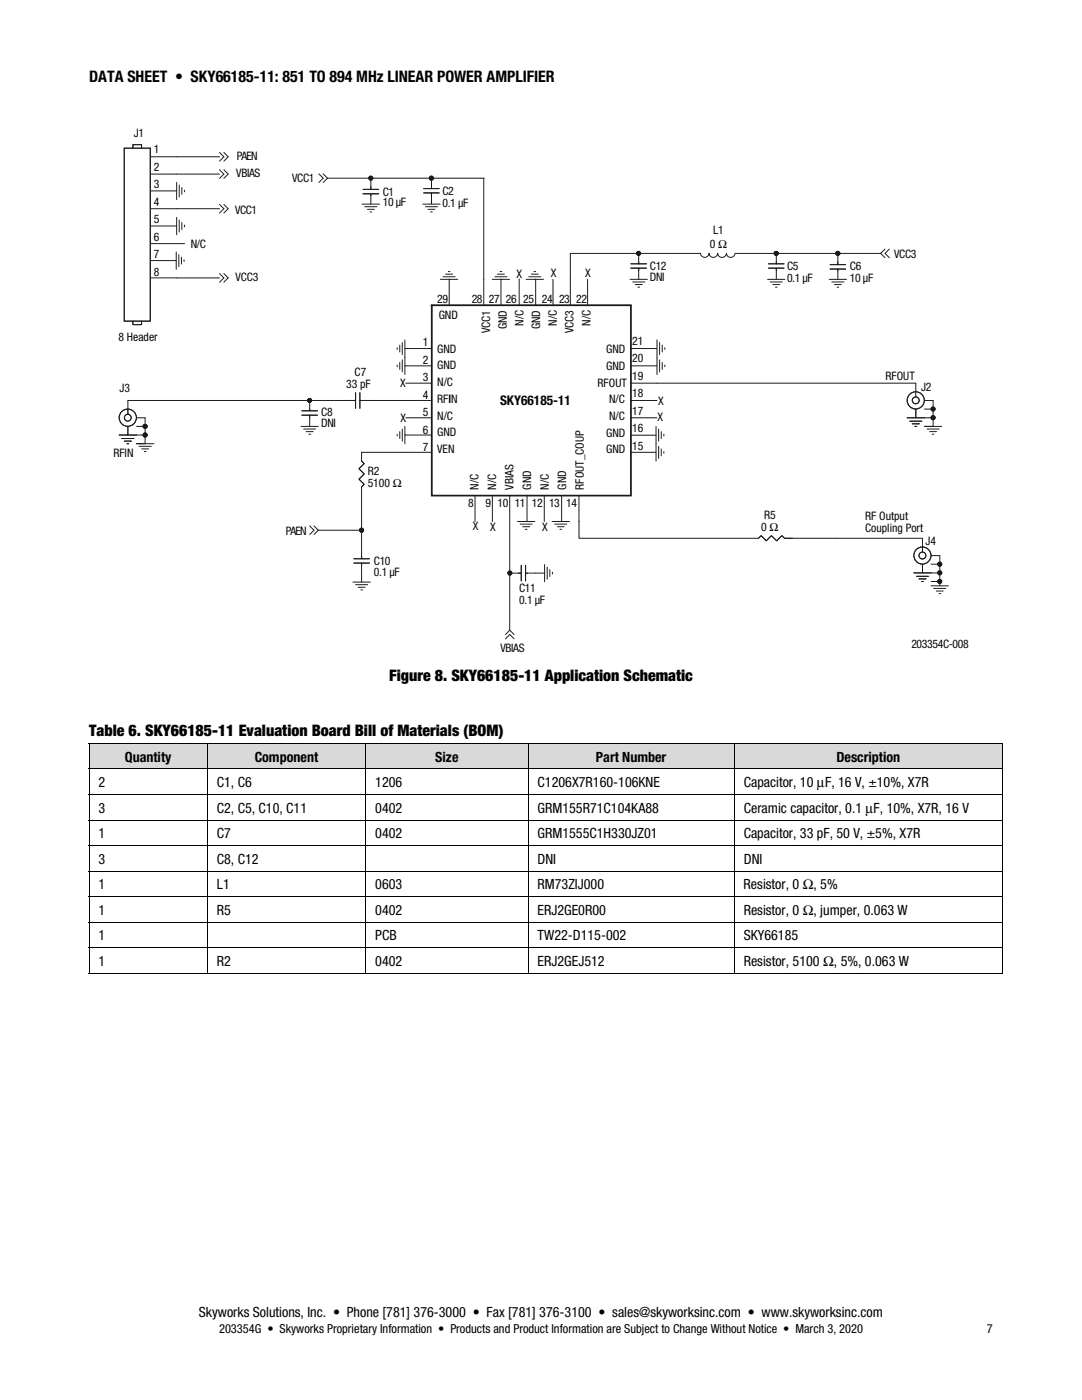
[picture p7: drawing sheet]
<svg xmlns="http://www.w3.org/2000/svg" width="216mm" height="279mm" viewBox="0 0 216 279" stroke-linecap="round" stroke-linejoin="round" font-family="sans-serif">
<path d="M35.2 31.3h8.6M35.2 41.7h8.6M35.2 55.5h8.6M72.1 114.4v1.8M187.5 110.9v3.4" fill="none" stroke="#1e1c1b" stroke-width=".2"/>
<circle cx="187.5" cy="112.6" r=".34" fill="#b9519f"/>
<circle cx="187.5" cy="112.6" r=".34" fill="none" stroke="#1e1c1b" stroke-width=".33"/>
<g fill="none" stroke="#1e1c1b" stroke-width=".2">
<path d="M187.5 116.1v.8"/>
<circle cx="187.5" cy="112.6" r=".34"/>
</g>
<circle cx="187.5" cy="116" r=".33" fill="#b9519f"/>
<circle cx="187.5" cy="116" r=".33" fill="none" stroke="#1e1c1b" stroke-width=".33"/>
<g fill="none" stroke="#1e1c1b" stroke-width=".2">
<path d="M187.5 114.3v1.8"/>
<circle cx="187.5" cy="116" r=".33"/>
</g>
<circle cx="187.5" cy="114.3" r=".33" fill="#b9519f"/>
<circle cx="187.5" cy="114.3" r=".33" fill="none" stroke="#1e1c1b" stroke-width=".33"/>
<g fill="none" stroke="#1e1c1b" stroke-width=".2">
<path d="M61.8 79.9h6.9M73.9 79.9h7.1"/>
<circle cx="187.5" cy="114.3" r=".33"/>
</g>
<circle cx="61.8" cy="79.9" r=".33" fill="#b9519f"/>
<circle cx="61.8" cy="79.9" r=".33" fill="none" stroke="#1e1c1b" stroke-width=".33"/>
<g fill="none" stroke="#1e1c1b" stroke-width=".2">
<path d="M25.5 79.9h36.3M72.1 90.3h8.9"/>
<circle cx="61.8" cy="79.9" r=".33"/>
</g>
<circle cx="101.7" cy="114.4" r=".33" fill="#b9519f"/>
<circle cx="101.7" cy="114.4" r=".33" fill="none" stroke="#1e1c1b" stroke-width=".33"/>
<g fill="none" stroke="#1e1c1b" stroke-width=".2">
<path d="M113.8 50.6v5.2M131.1 76.5h51.6M72.1 105.8v3.5M106.9 114.4h1.8M115.5 104v3.4h35.8"/>
<circle cx="101.7" cy="114.4" r=".33"/>
</g>
<circle cx="127.4" cy="50.6" r=".33" fill="#b9519f"/>
<circle cx="127.4" cy="50.6" r=".33" fill="none" stroke="#1e1c1b" stroke-width=".33"/>
<g fill="none" stroke="#1e1c1b" stroke-width=".2">
<path d="M127.4 50.6h12.4"/>
<circle cx="127.4" cy="50.6" r=".33"/>
</g>
<circle cx="154.9" cy="50.6" r=".34" fill="#b9519f"/>
<circle cx="154.9" cy="50.6" r=".34" fill="none" stroke="#1e1c1b" stroke-width=".33"/>
<g fill="none" stroke="#1e1c1b" stroke-width=".2">
<path d="M167.2 50.6h8.6"/>
<circle cx="154.9" cy="50.6" r=".34"/>
</g>
<circle cx="167.2" cy="50.6" r=".34" fill="#b9519f"/>
<circle cx="167.2" cy="50.6" r=".34" fill="none" stroke="#1e1c1b" stroke-width=".33"/>
<g fill="none" stroke="#1e1c1b" stroke-width=".2">
<path d="M65.4 35.6h8.6"/>
<circle cx="167.2" cy="50.6" r=".34"/>
</g>
<circle cx="74" cy="35.6" r=".33" fill="#b9519f"/>
<circle cx="74" cy="35.6" r=".33" fill="none" stroke="#1e1c1b" stroke-width=".33"/>
<g fill="none" stroke="#1e1c1b" stroke-width=".2">
<path d="M74 35.6h22.6"/>
<circle cx="74" cy="35.6" r=".33"/>
</g>
<circle cx="86.1" cy="35.6" r=".34" fill="#b9519f"/>
<circle cx="86.1" cy="35.6" r=".34" fill="none" stroke="#1e1c1b" stroke-width=".33"/>
<g fill="none" stroke="#1e1c1b" stroke-width=".2">
<path d="M29 83.4v1.7"/>
<circle cx="86.1" cy="35.6" r=".34"/>
</g>
<circle cx="29" cy="85.1" r=".34" fill="#b9519f"/>
<circle cx="29" cy="85.1" r=".34" fill="none" stroke="#1e1c1b" stroke-width=".33"/>
<g fill="none" stroke="#1e1c1b" stroke-width=".2">
<path d="M29 85.1v3.5"/>
<circle cx="29" cy="85.1" r=".34"/>
</g>
<circle cx="29" cy="86.8" r=".34" fill="#b9519f"/>
<circle cx="29" cy="86.8" r=".34" fill="none" stroke="#1e1c1b" stroke-width=".33"/>
<g fill="none" stroke="#1e1c1b" stroke-width=".2">
<path d="M186.2 79.9v1.7M186.2 83.4v1.7"/>
<circle cx="29" cy="86.8" r=".34"/>
</g>
<circle cx="186.2" cy="83.4" r=".34" fill="#b9519f"/>
<circle cx="186.2" cy="83.4" r=".34" fill="none" stroke="#1e1c1b" stroke-width=".33"/>
<g fill="none" stroke="#1e1c1b" stroke-width=".2">
<path d="M96.5 35.6v20.2M186.2 81.6v1.8"/>
<circle cx="186.2" cy="83.4" r=".34"/>
</g>
<circle cx="186.2" cy="81.6" r=".33" fill="#b9519f"/>
<circle cx="186.2" cy="81.6" r=".33" fill="none" stroke="#1e1c1b" stroke-width=".33"/>
<g fill="none" stroke="#1e1c1b" stroke-width=".2">
<path d="M35.2 34.7h8.6M72.1 98.9v6.9"/>
<circle cx="186.2" cy="81.6" r=".33"/>
</g>
<circle cx="72.2" cy="105.8" r=".34" fill="#b9519f"/>
<g fill="none" stroke="#1e1c1b" stroke-width=".33">
<path d="M86.1 60.9h39.8v38h-39.8z"/>
<circle cx="72.2" cy="105.8" r=".34"/>
</g>
<g fill="none" stroke="#1e1c1b" stroke-width=".2">
<path d="M24.8 29.6h5.2v34.5h-5.2zM26.5 29.6v-.7h1.7v.7M30 34.7h5.2M30 31.3h5.2M43.8 33.9l.9 .8-.9 .9M43.8 30.4l.9 .9-.9 .9M44.7 33.9l.8 .8-.8 .9M44.7 30.4l.8 .9-.8 .9M63.6 34.7l.9 .9-.9 .8M64.5 34.7l.9 .9-.9 .8M72.4 37.8h3.2M72.4 38.7h3.2"/>
<path d="M74 35.6v2.2M74 38.7v2M84.5 37.6h3.1M84.5 38.5h3.1M86.1 35.6v2M86.1 38.5v2.2M30 55.5h5.2M30 52h5.2M30 41.7h5.2M35.2 50.3v3.4M35.7 50.8v2.4M36.2 51.3v1.4"/>
<path d="M36.7 51.8v.4M43.8 40.8l.9 .9-.9 .8M43.8 54.6l.9 .9-.9 .8M44.7 40.8l.8 .9-.8 .8M44.7 54.6l.8 .9-.8 .8M72.3 40.7h3.4M72.8 41.3h2.4M73.3 41.8h1.4M73.8 42.3h.4M84.4 40.7h3.4M84.9 41.3h2.4M85.4 41.8h1.4"/>
<path d="M85.9 42.3h.4M87.9 55.8h3.4M88.4 55.2h2.4M88.9 54.7h1.4M89.4 54.2h.4M89.6 55.8v5.1M96.5 55.8v5.1M98.2 55.8h3.5M98.7 55.2h2.5M99.3 54.7h1.3M99.8 54.2h.3M100 55.8v5.1"/>
<path d="M105 55.8h3.4M105.5 55.2h2.4M106 54.7h1.4M106.5 54.2h.4M106.9 55.8v5.1M110.3 55.8v5.1M113.8 50.6h13.6v2.1M113.8 55.8v5.1M117.2 55.8v5.1M125.7 55.8h3.5M125.9 53.5h3.1M125.9 52.7h3.1"/>
<path d="M126.2 56.3h2.5M126.8 56.8h1.3M127.3 57.3h.3M127.4 53.5v2.2M146.8 50.6h20.4v2.2M153.2 55.8h3.4M153.3 53.5h3.1M153.3 52.7h3.1M153.7 56.3h2.4M154.2 56.8h1.4M154.7 57.3h.4M154.9 50.6v2.1"/>
<path d="M154.9 53.5v2.3M165.5 55.8h3.4M165.6 52.8h3.1M165.6 53.7h3.1M166 56.3h2.4M166.5 56.8h1.4M167 57.3h.4M167.2 53.7v2.1M25.5 79.9v2.8M26.5 64.1v.7h1.7v-.7M61.8 79.9v2.1M68.7 79.9h2.3"/>
<path d="M70.9 78.4v3.1M71.8 79.9h2.1M71.8 78.4v3.1M79.3 69.4v.3M79.3 72.9v.3M79.8 68.9v1.4M79.8 72.3v1.4M80.3 68.4v2.4M80.3 71.8v2.4M80.8 69.6h5.3M80.8 73h5.3M80.8 67.8v7"/>
<path d="M81 76.5h5.1M81 79.9h5.1M86 60.9h.1M86.1 60.9h39.8v38h-39.8zM86.1 60.9h.1M125.9 69.6h5.2M125.9 73h5.2M125.9 76.5h5.2M125.9 79.9h5.2M131.1 67.8v7M131.6 71.8v2.4M131.6 68.4v2.4"/>
<path d="M132.1 72.3v1.4M132.1 68.9v1.4M132.7 72.9v.3M132.7 69.4v.3M182.7 76.5v2.7M184.5 79.9h1.7M24.3 87.5h2.4M25.5 85.1v1.7h-1.7M25.7 88.6h-.4M26.2 88h-1.4M27.2 85.1h1.8M27.2 88.6h3.5"/>
<path d="M27.2 83.4h1.8M27.8 89.1h2.4M28.3 89.6h1.4M28.8 90.1h.3M29 86.8h-3.5M60.1 85.1h3.4M60.2 82.9h3.2M60.2 82h3.2M60.6 85.6h2.4M61.1 86.1h1.4M61.6 86.7h.4M61.8 82.9v2.2"/>
<path d="M72.1 90.3v1.7l.6 .5-1.1 1.1 1.1 1-1.1 1 1.1 1.1-.6 .5v1.7M79.3 86.7v.3M79.8 86.1v1.4M80.3 85.6v2.4M80.8 86.8h5.3M80.8 85.1v3.5M81 83.4h5.1M81 90.3h5.1M94.8 98.9v5.2M98.2 98.9v5.2M101.7 98.9v26.9M105.2 98.9v5.2"/>
<path d="M108.6 98.9v5.2M112.1 98.9v5.2M115.5 98.9v5.2M125.9 83.4h5.2M125.9 90.3h5M126 86.9h4.9M130.9 85.1v6.9M131.4 89.1v2.4M131.4 85.6v2.4M131.9 89.6v1.4M131.9 86.1v1.4M132.5 90.1v.4"/>
<path d="M132.5 86.7v.3M181.5 84.1h2.4M182 84.6h1.4M182.6 85.1h.3M182.7 81.6v1.8h-1.7M182.7 83.4h3.5M184.5 81.6h1.7M185 85.6h2.4M185.5 86.1h1.4M186 86.7h.4M187.9 85.1h-3.4M61.8 105l.9 .8-.9 .9"/>
<path d="M62.7 105l.8 .8M63.5 105.8h8.6M63.5 105.8l-.8 .9M70.4 116.2h3.5M70.6 112.4h3.1M70.6 111.5h3.1M71 116.7h2.4M71.5 117.2h1.4M72 117.7h.3M72.1 109.3v2.2M72.1 112.4v2M101.7 114.4h2.3"/>
<path d="M103.3 104.1h3.4M103.8 104.6h2.4M104 112.8v3.1M104.3 105.1h1.4M104.8 105.6h.4M104.9 114.4h2M104.9 112.8v3.1M108.7 112.7v3.4M109.2 113.2v2.4M109.7 113.7v1.4M110.2 104.1h3.4M110.2 114.2v.4"/>
<path d="M110.7 104.6h2.4M111.2 105.1h1.4M111.7 105.6h.4M156.6 107.4h27.5v2.8M182.9 115h2.4M183.4 115.5h1.4M183.9 116.1h.4M184.1 112.6v1.7h-1.7M185.8 116.9h3.5M185.8 116.1h1.7M185.8 110.9h1.7M185.8 112.6h1.7"/>
<path d="M186.3 117.4h2.4M186.8 118h1.4M187.4 118.5h.3M187.5 114.3h-3.4M100.9 126.6l.8-.8 .9 .8M100.9 127.5l.8-.9 .9 .9"/>
<circle cx="182.7" cy="79.9" r="1.72"/>
<circle cx="182.7" cy="79.9" r=".69"/>
<circle cx="25.5" cy="83.4" r="1.72"/>
<circle cx="25.5" cy="83.4" r=".68"/>
<circle cx="72.2" cy="105.8" r=".34"/>
<circle cx="184.1" cy="110.9" r="1.71"/>
<circle cx="184.1" cy="110.9" r=".69"/>
</g>
<circle cx="187.5" cy="112.6" r=".34" fill="#201c1d"/>
<circle cx="187.5" cy="112.6" r=".34" fill="none" stroke="#1e1c1b" stroke-width=".33"/>
<circle cx="187.5" cy="112.6" r=".34" fill="none" stroke="#1e1c1b" stroke-width=".2"/>
<circle cx="187.5" cy="116" r=".33" fill="#201c1d"/>
<circle cx="187.5" cy="116" r=".33" fill="none" stroke="#1e1c1b" stroke-width=".33"/>
<circle cx="187.5" cy="116" r=".33" fill="none" stroke="#1e1c1b" stroke-width=".2"/>
<circle cx="187.5" cy="114.3" r=".33" fill="#201c1d"/>
<circle cx="187.5" cy="114.3" r=".33" fill="none" stroke="#1e1c1b" stroke-width=".33"/>
<circle cx="187.5" cy="114.3" r=".33" fill="none" stroke="#1e1c1b" stroke-width=".2"/>
<circle cx="61.8" cy="79.9" r=".33" fill="#201c1d"/>
<circle cx="61.8" cy="79.9" r=".33" fill="none" stroke="#1e1c1b" stroke-width=".33"/>
<circle cx="61.8" cy="79.9" r=".33" fill="none" stroke="#1e1c1b" stroke-width=".2"/>
<circle cx="101.7" cy="114.4" r=".33" fill="#b9519f"/>
<circle cx="101.7" cy="114.4" r=".33" fill="none" stroke="#1e1c1b" stroke-width=".33"/>
<circle cx="101.7" cy="114.4" r=".33" fill="#201c1d"/>
<circle cx="101.7" cy="114.4" r=".33" fill="none" stroke="#1e1c1b" stroke-width=".2"/>
<circle cx="127.4" cy="50.6" r=".33" fill="#201c1d"/>
<circle cx="127.4" cy="50.6" r=".33" fill="none" stroke="#1e1c1b" stroke-width=".33"/>
<circle cx="127.4" cy="50.6" r=".33" fill="none" stroke="#1e1c1b" stroke-width=".2"/>
<circle cx="154.9" cy="50.6" r=".34" fill="#201c1d"/>
<circle cx="154.9" cy="50.6" r=".34" fill="none" stroke="#1e1c1b" stroke-width=".33"/>
<circle cx="154.9" cy="50.6" r=".34" fill="none" stroke="#1e1c1b" stroke-width=".2"/>
<circle cx="167.2" cy="50.6" r=".34" fill="#201c1d"/>
<circle cx="167.2" cy="50.6" r=".34" fill="none" stroke="#1e1c1b" stroke-width=".33"/>
<circle cx="167.2" cy="50.6" r=".34" fill="none" stroke="#1e1c1b" stroke-width=".2"/>
<circle cx="74" cy="35.6" r=".33" fill="#201c1d"/>
<circle cx="74" cy="35.6" r=".33" fill="none" stroke="#1e1c1b" stroke-width=".33"/>
<circle cx="74" cy="35.6" r=".33" fill="none" stroke="#1e1c1b" stroke-width=".2"/>
<circle cx="86.1" cy="35.6" r=".34" fill="#201c1d"/>
<circle cx="86.1" cy="35.6" r=".34" fill="none" stroke="#1e1c1b" stroke-width=".33"/>
<circle cx="86.1" cy="35.6" r=".34" fill="none" stroke="#1e1c1b" stroke-width=".2"/>
<circle cx="29" cy="85.1" r=".34" fill="#201c1d"/>
<circle cx="29" cy="85.1" r=".34" fill="none" stroke="#1e1c1b" stroke-width=".33"/>
<circle cx="29" cy="85.1" r=".34" fill="none" stroke="#1e1c1b" stroke-width=".2"/>
<circle cx="29" cy="86.8" r=".34" fill="#201c1d"/>
<circle cx="29" cy="86.8" r=".34" fill="none" stroke="#1e1c1b" stroke-width=".33"/>
<circle cx="29" cy="86.8" r=".34" fill="none" stroke="#1e1c1b" stroke-width=".2"/>
<circle cx="186.2" cy="83.4" r=".34" fill="#201c1d"/>
<circle cx="186.2" cy="83.4" r=".34" fill="none" stroke="#1e1c1b" stroke-width=".33"/>
<circle cx="186.2" cy="83.4" r=".34" fill="none" stroke="#1e1c1b" stroke-width=".2"/>
<circle cx="186.2" cy="81.6" r=".33" fill="#201c1d"/>
<circle cx="186.2" cy="81.6" r=".33" fill="none" stroke="#1e1c1b" stroke-width=".33"/>
<circle cx="186.2" cy="81.6" r=".33" fill="none" stroke="#1e1c1b" stroke-width=".2"/>
<circle cx="72.2" cy="105.8" r=".34" fill="#b9519f"/>
<circle cx="72.2" cy="105.8" r=".34" fill="none" stroke="#1e1c1b" stroke-width=".33"/>
<circle cx="72.2" cy="105.8" r=".34" fill="#201c1d"/>
<g fill="none" stroke="#1e1c1b" stroke-width=".2">
<path d="M30.1 38.1h5.1M35.2 36.4v3.4M35.8 36.9v2.4M36.3 37.4v1.4M36.8 37.9v.4M30.1 45.1h5.1M30.1 48.6h6.7M35.2 43.4v3.4M35.8 43.9v2.4M36.3 44.4v1.4M36.8 44.9v.4M103.6 55.7v5.2"/>
<path d="M176.6 49.7l-.9 .9 .9 .8M177.5 49.7l-.9 .9 .9 .8M151.4 107.4l.5-.5 1 1 1-1 1.1 1 1-1 .5 .5"/>
<circle cx="72.2" cy="105.8" r=".34"/>
</g>
<path d="M139.8 50.6a.86 .86 0 0 0 .8 .8 .86 .86 0 0 0 .9-.8 .86 .86 0 0 0 .9 .8 .86 .86 0 0 0 .8-.8 .87 .87 0 0 0 .9 .8 .87 .87 0 0 0 .9-.8 .86 .86 0 0 0 .8 .8 .86 .86 0 0 0 .9-.8" fill="none" stroke="#201d1e" stroke-width=".2"/>
<g fill="#d9d9d9">
<path d="M17.9 148.4h23.4v5h-23.4z"/>
<path d="M19.7 148.4h19.8v5h-19.8z"/>
<path d="M41.4 148.4h31.5v5h-31.5z"/>
<path d="M43.3 148.4h27.8v5h-27.8z"/>
<path d="M73.1 148.4h32.2v5h-32.2z"/>
<path d="M74.9 148.4h28.6v5h-28.6z"/>
<path d="M105.5 148.4h40.9v5h-40.9z"/>
<path d="M107.3 148.4h37.3v5h-37.3z"/>
<path d="M146.6 148.4h53.3v5h-53.3z"/>
<path d="M148.4 148.4h49.7v5h-49.7z"/>
</g>
<path d="M17.7 148.3h.2v.1h-.2zM199.9 148.3h.2v.1h-.2zM199.9 194.2h.2v.2h-.2z" fill="#000"/>
<g fill="none" stroke="#000" stroke-width=".2">
<path d="M17.7 148.4h182.4M17.7 153.5h182.4M17.7 158.6h182.4M17.8 148.4v5M17.8 153.5v5M17.8 158.6v5M41.4 148.4v5M41.4 153.5v5M41.4 158.6v5M73 148.4v5M73 153.5v5M73 158.6v5"/>
<path d="M105.4 148.4v5M105.4 153.5v5M105.4 158.6v5M146.5 148.4v5M146.5 153.5v5M146.5 158.6v5M200 148.4v5M200 153.5v5M200 158.6v5M17.7 163.7h182.4M17.7 168.8h182.4M17.7 173.9h182.4"/>
<path d="M17.7 179h182.4M17.8 163.7v5M17.8 168.8v5M17.8 173.9v5M17.8 179v5M41.4 163.7v5M41.4 168.8v5M41.4 173.9v5M41.4 179v5M73 163.7v5M73 168.8v5M73 173.9v5"/>
<path d="M73 179v5M105.4 163.7v5M105.4 168.8v5M105.4 173.9v5M105.4 179v5M146.5 163.7v5M146.5 168.8v5M146.5 173.9v5M146.5 179v5M200 163.7v5M200 168.8v5M200 173.9v5"/>
<path d="M200 179v5M17.7 184.1h182.4M17.7 189.2h182.4M17.7 194.3h23.6M17.8 184.1v5M17.8 189.3v5.1M41.4 184.1v5M41.4 189.3v5.1M41.4 194.3h31.5M73 184.1v5M73 189.3v5.1M73.1 194.3h32.2"/>
<path d="M105.4 184.1v5M105.4 189.3v5.1M105.5 194.3h40.9M146.5 184.1v5M146.5 189.3v5.1M146.6 194.3h53.3M200 184.1v5M200 189.3v5.1"/>
</g>
<g font-size="3.2">
<text x="17.8" y="16.4">DATA SHEET • SKY66185-11: 851 TO 894 MHz LINEAR POWER AMPLIFIER</text>
<text x="77.6" y="135.9">Figure 8. SKY66185-11 Application Schematic</text>
<text x="17.8" y="146.8">Table 6. SKY66185-11 Evaluation Board Bill of Materials (BOM)</text>
</g>
<g font-size="2.8">
<text x="24.9" y="152">Quantity</text>
<text x="50.8" y="152">Component</text>
<text x="86.8" y="152">Size</text>
<text x="118.9" y="152">Part Number</text>
<text x="166.9" y="152">Description</text>
<text x="19.7" y="157.1">2</text>
<text x="43.3" y="157.1">C1, C6</text>
<text x="74.9" y="157.1">1206</text>
<text x="107.3" y="157.1">C1206X7R160-106KNE</text>
<text x="148.4" y="157.1">Capacitor, 10 μF, 16 V, ±10%, X7R</text>
<text x="19.7" y="162.2">3</text>
<text x="19.7" y="167.3">1</text>
<text x="43.3" y="162.2">C2, C5, C10, C11</text>
<text x="43.3" y="167.3">C7</text>
<text x="74.9" y="162.2">0402</text>
<text x="74.9" y="167.3">0402</text>
<text x="107.3" y="162.2">GRM155R71C104KA88</text>
<text x="107.3" y="167.3">GRM1555C1H330JZ01</text>
<text x="148.4" y="167.3">Capacitor, 33 pF, 50 V, ±5%, X7R</text>
<text x="148.4" y="162.2">Ceramic capacitor, 0.1 μF, 10%, X7R, 16 V</text>
<text x="19.7" y="172.4">3</text>
<text x="43.3" y="172.4">C8, C12</text>
<text x="107.3" y="172.4">DNI</text>
<text x="148.4" y="172.4">DNI</text>
<text x="19.7" y="177.5">1</text>
<text x="43.3" y="177.5">L1</text>
<text x="74.9" y="177.5">0603</text>
<text x="107.3" y="177.5">RM73ZIJ000</text>
<text x="148.4" y="177.5">Resistor, 0 Ω, 5%</text>
<text x="19.7" y="182.6">1</text>
<text x="43.3" y="182.6">R5</text>
<text x="74.9" y="182.6">0402</text>
<text x="107.3" y="182.6">ERJ2GE0R00</text>
<text x="148.4" y="182.6">Resistor, 0 Ω, jumper, 0.063 W</text>
<text x="19.7" y="187.7">1</text>
<text x="74.9" y="187.7">PCB</text>
<text x="107.3" y="187.7">TW22-D115-002</text>
<text x="148.4" y="187.7">SKY66185</text>
<text x="19.7" y="192.8">1</text>
<text x="43.3" y="192.8">R2</text>
<text x="74.9" y="192.8">0402</text>
<text x="107.3" y="192.8">ERJ2GEJ512</text>
<text x="148.4" y="192.8">Resistor, 5100 Ω, 5%, 0.063 W</text>
<text x="39.7" y="262.8">Skyworks Solutions, Inc. • Phone [781] 376-3000 • Fax [781] 376-3100 • sales@skyworksinc.com • www.skyworksinc.com</text>
</g>
<text font-size="2.7" fill="#060806" x="99.8" y="80.7">SKY66185-11</text>
<g font-size="2.5">
<text x="43.7" y="266.1">203354G • Skyworks Proprietary Information • Products and Product Information are Subject to Change Without Notice • March 3, 2020</text>
<text x="196.9" y="266.1">7</text>
</g>
<g font-size="2.3" fill="#060806">
<text x="26.7" y="27.4">J1</text>
<text x="30.7" y="30.6">1</text>
<text x="30.7" y="34.1">2</text>
<text x="47.1" y="35.4">VBIAS</text>
<text x="47.2" y="32">PAEN</text>
<text x="30.7" y="37.6">3</text>
<text x="30.7" y="41.1">4</text>
<text x="58.3" y="36.3">VCC1</text>
<text x="76.4" y="39.1">C1</text>
<text x="76.4" y="41.1">10 μF</text>
<text x="88.3" y="39">C2</text>
<text x="88.3" y="41.3">0.1 μF</text>
<text x="30.7" y="44.6">5</text>
<text x="46.9" y="42.8">VCC1</text>
<text x="142.3" y="46.8">L1</text>
<text x="30.7" y="48.1">6</text>
<text x="30.7" y="51.6">7</text>
<text x="38.1" y="49.6">N/C</text>
<text x="129.7" y="53.8">C12</text>
<text x="141.6" y="49.6">0 Ω</text>
<text x="157" y="53.9">C5</text>
<text x="169.6" y="53.9">C6</text>
<text x="178.4" y="51.5">VCC3</text>
<text x="30.7" y="55.1">8</text>
<text x="47" y="56">VCC3</text>
<text x="103" y="55.5">X</text>
<text x="109.9" y="55.3">X</text>
<text x="116.8" y="55.3">X</text>
<text x="129.7" y="56.2">DNI</text>
<text x="157" y="56.3">0.1 μF</text>
<text x="169.6" y="56.3">10 μF</text>
<text x="87.2" y="60.4">29</text>
<text x="87.5" y="63.7">GND</text>
<text x="94.1" y="60.5">28</text>
<text x="97.5" y="60.5">27</text>
<text x="101" y="60.5">26</text>
<text x="101.1" y="65.7" transform="rotate(-90 101.1 65.7)">GND</text>
<text x="104.4" y="60.5">25 24</text>
<text x="104.5" y="65" transform="rotate(-90 104.5 65)">N/C</text>
<text x="107.8" y="65.7" transform="rotate(-90 107.8 65.7)">GND</text>
<text x="111.1" y="65" transform="rotate(-90 111.1 65)">N/C</text>
<text x="111.5" y="60.5">23 22</text>
<text x="117.8" y="65" transform="rotate(-90 117.8 65)">N/C</text>
<text x="23.7" y="68.1">8 Header</text>
<text x="84.4" y="69.1">1</text>
<text x="87.2" y="70.4">GND</text>
<text x="97.8" y="66.5" transform="rotate(-90 97.8 66.5)">VCC1</text>
<text x="114.5" y="66.5" transform="rotate(-90 114.5 66.5)">VCC3</text>
<text x="120.9" y="70.5">GND</text>
<text x="126.2" y="68.8">21</text>
<text x="69.1" y="77.5">33 pF</text>
<text x="70.8" y="75">C7</text>
<text x="79.8" y="77.2">X</text>
<text x="84.4" y="72.6">2</text>
<text x="84.4" y="76.1">3</text>
<text x="87.2" y="73.7">GND</text>
<text x="87.2" y="77.1">N/C</text>
<text x="119.2" y="77.2">RFOUT</text>
<text x="120.9" y="73.8">GND</text>
<text x="126.2" y="72.3">20</text>
<text x="126.2" y="75.8">19</text>
<text x="176.7" y="75.8">RFOUT</text>
<text x="183.8" y="77.9">J2</text>
<text x="23.9" y="78.2">J3</text>
<text x="64.1" y="83">C8</text>
<text x="84.4" y="79.6">4</text>
<text x="84.4" y="83.1">5</text>
<text x="87.2" y="80.4">RFIN</text>
<text x="87.2" y="83.7">N/C</text>
<text x="121.5" y="80.5">N/C</text>
<text x="121.5" y="83.8">N/C</text>
<text x="126.2" y="79.3">18</text>
<text x="126.2" y="82.7">17</text>
<text x="131.3" y="80.7">X</text>
<text x="64.1" y="85.3">DNI</text>
<text x="79.9" y="84.2">X</text>
<text x="84.4" y="86.6">6</text>
<text x="87.2" y="87.1">GND</text>
<text x="120.9" y="87.2">GND</text>
<text x="126.2" y="86.2">16</text>
<text x="126.2" y="89.7">15</text>
<text x="131.2" y="84.1">X</text>
<text x="22.6" y="91.2">RFIN</text>
<text x="73.4" y="94.8">R2</text>
<text x="84.4" y="90.1">7</text>
<text x="87.2" y="90.4">VEN</text>
<text x="120.9" y="90.5">GND</text>
<text x="73.4" y="97.3">5100 Ω</text>
<text x="93.4" y="101.1">8</text>
<text x="95.5" y="97.7" transform="rotate(-90 95.5 97.7)">N/C</text>
<text x="96.8" y="101.1">9</text>
<text x="99" y="97.7" transform="rotate(-90 99 97.7)">N/C</text>
<text x="99.3" y="101.1">10</text>
<text x="102.5" y="97.7" transform="rotate(-90 102.5 97.7)">VBIAS</text>
<text x="102.7" y="101.1">11 12</text>
<text x="106" y="97.7" transform="rotate(-90 106 97.7)">GND</text>
<text x="109.5" y="97.7" transform="rotate(-90 109.5 97.7)">N/C</text>
<text x="109.5" y="101.1">13 14</text>
<text x="113" y="97.7" transform="rotate(-90 113 97.7)">GND</text>
<text x="116.5" y="97.7" transform="rotate(-90 116.5 97.7)">RFOUT_COUP</text>
<text x="57" y="106.7">PAEN</text>
<text x="94.3" y="105.8">X</text>
<text x="97.8" y="105.9">X</text>
<text x="108.2" y="106">X</text>
<text x="151.9" y="105.9">0 Ω</text>
<text x="152.4" y="103.6">R5</text>
<text x="172.6" y="103.8">RF Output</text>
<text x="172.6" y="106.2">Coupling Port</text>
<text x="74.6" y="112.7">C10</text>
<text x="184.7" y="108.7">J4</text>
<text x="74.6" y="115">0.1 μF</text>
<text x="103.6" y="118.2">C11</text>
<text x="103.6" y="120.6">0.1 μF</text>
<text x="99.9" y="130.1">VBIAS</text>
<text x="181.9" y="129.4">203354C-008</text>
</g>
</svg>
